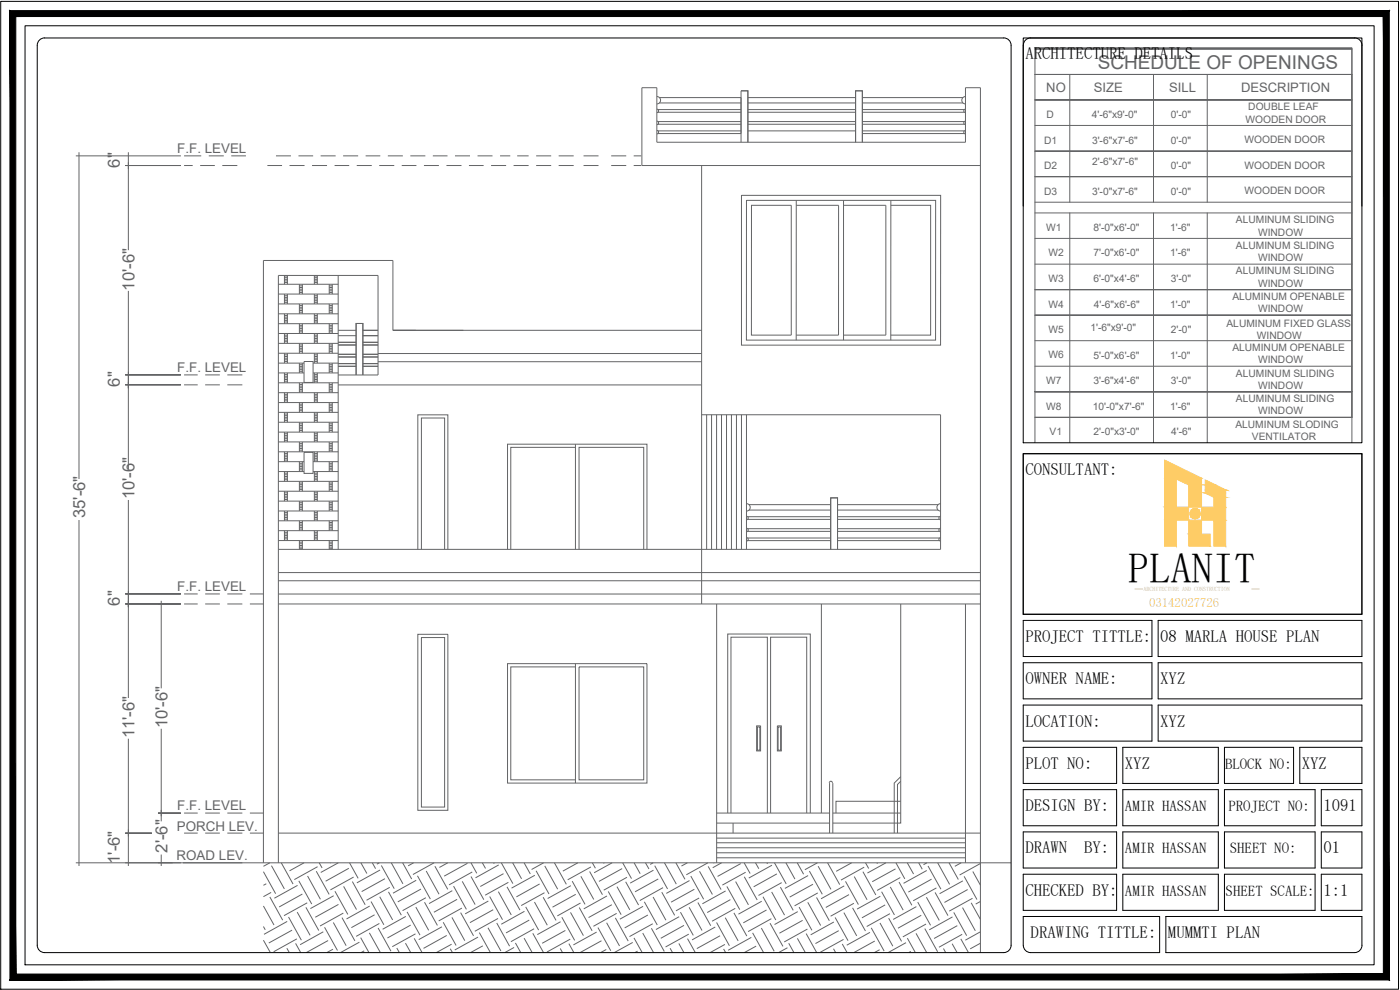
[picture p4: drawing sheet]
<svg xmlns="http://www.w3.org/2000/svg" width="420mm" height="297mm" viewBox="0 0 420 297" stroke-linecap="round" stroke-linejoin="round" font-family="sans-serif">
<!-- layer: PDF_text -->
<g fill="none" stroke="#636466" stroke-width=".3">
<path d="M197.1 29a1.11 1.11 0 0 1 1.1 1.1 1.11 1.11 0 0 1-1.1 1.1M197.1 32.8a.52 .52 0 0 1 .6 .5 .52 .52 0 0 1-.6 .5M197.1 36.4a.52 .52 0 0 1 .6 .5 .52 .52 0 0 1-.6 .5M197.1 39.1a.52 .52 0 0 1 .6 .6 .52 .52 0 0 1-.6 .5M197.5 32.9h24.9M197.5 33.7h24.9M197.5 36.5h24.9M197.5 37.3h24.9M197.5 39.3h24.9M197.9 29.3h24.5M197.9 30.9h24.5M224.5 29.3h32.3"/>
<path d="M224.5 30.9h32.3M224.5 32.9h32.3M224.5 33.7h32.3M224.5 36.5h32.3M224.5 37.3h32.3M224.5 39.3h32.3M258.8 29.3h30.2M258.8 30.9h30.2M258.8 32.9h30.6M258.8 33.7h30.6M258.8 36.5h30.6M258.8 37.3h30.6"/>
<path d="M258.8 39.3h30.6M289.8 29a1.11 1.11 0 0 0-1.2 1.1 1.11 1.11 0 0 0 1.2 1.1M289.8 32.8a.52 .52 0 0 0-.6 .5 .52 .52 0 0 0 .6 .5M289.8 36.4a.52 .52 0 0 0-.6 .5 .52 .52 0 0 0 .6 .5M289.8 39.1a.52 .52 0 0 0-.6 .6 .52 .52 0 0 0 .6 .5M22.8 46.8h31.5M23.7 45.7v98M37.5 49.7h16.8h-16.8M38.5 45.7v29.4M55.2 49.7h2.6M55.2 46.8h5.2M60.1 49.7h4.4"/>
<path d="M62.7 46.8h4.5M66.7 49.7h4.5M69.4 46.8h4.4M80.2 49.7h4.4M82.8 46.8h4.5M86.9 49.7h4.5M89.6 46.8h4.4M93.6 49.7h4.5M96.2 46.8h4.5M100.4 49.7h4.4M103 46.8h4.5M107.1 49.7h4.5"/>
<path d="M109.7 46.8h4.4M113.8 49.7h4.5M116.4 46.8h4.5M120.6 49.7h4.4M123.1 46.8h4.6M127.2 49.7h4.5M129.9 46.8h4.4M134 49.7h4.5M136.5 46.8h4.6M140.7 49.7h4.4M143.3 46.8h4.5M147.4 49.7h4.5"/>
<path d="M150.1 46.8h3M154.1 49.7h4.5M155.2 46.8h3.4M160.9 49.7h4.5M160.9 46.8h4.5M167.7 49.7h4.5M167.7 46.8h4.5M175.1 49.7h4.5M175.1 46.8h4.5M183.4 49.7h4.5M183.4 46.8h4.5M190.2 49.7h2.2"/>
<path d="M190.2 46.8h2.2M197.5 40.1h24.9M210.6 49.7v131.5M222.4 42.7v-15.5h2.1v15.5M222.5 58.6h59.8v45h-59.8zM256.8 42.7v-15.5h2v15.5M258.8 40.1h30.6M294.2 49.7h-101.6v-23.4h4.5v16.4h92.7v-16.4h4.4v259.5M224 60.1h56.8v42h-56.8zM225.5 61.6h12v38.9h-12zM239 61.6h12.7v38.9h-12.7M239 60.1v42"/>
<path d="M253.2 61.6h12.7v38.9h-12.7M253.2 60.1v42M267.4 61.6h11.9v38.9h-12M267.4 60.1l-.1 42M38.5 87.3v53.5M83.5 85.3h18M83.5 88.2h18M83.5 91.2h18M83.5 94.2h18M83.5 97.1h18M85.4 82.6v2.7M85.4 88.2v3"/>
<path d="M85.4 94.2v2.9M85.4 84.8h.9M85.4 90.7h.9M85.4 96.6h.9M85.4 84.3h.9M85.4 90.2h.9M85.4 96.1h.9M85.4 83.8h.9M85.4 89.7h.9M85.4 95.6h.9M85.4 83.3h.9M85.4 89.2h.9"/>
<path d="M85.4 95.2h.9M85.4 82.8h.9M85.4 88.7h.9M85.4 94.6h.9M86.3 82.6v2.7M86.3 88.2v3M86.3 94.2v2.9M89.9 85.3v2.9M89.9 91.2v3M89.9 97.1v3M89.9 87.7h.8M89.9 93.7h.8"/>
<path d="M89.9 99.6h.8M89.9 87.3h.8M89.9 93.2h.8M89.9 99.1h.8M89.9 86.8h.8M89.9 92.7h.8M89.9 98.6h.8M89.9 86.3h.8M89.9 92.2h.8M89.9 98.1h.8M89.9 85.8h.8M89.9 91.7h.8"/>
<path d="M89.9 97.6h.8M90.7 85.3v2.9M90.7 91.2v3M90.7 97.1v3M94.3 82.6v2.7M94.3 88.2v3M94.3 94.2v2.9M94.3 84.8h.9M94.3 90.7h.9M94.3 96.6h.9M94.3 84.3h.9M94.3 90.2h.9"/>
<path d="M94.3 96.1h.9M94.3 83.8h.9M94.3 89.7h.9M94.3 95.6h.9M94.3 83.3h.9M94.3 89.2h.9M94.3 95.2h.9M94.3 82.8h.9M94.3 88.7h.9M94.3 94.6h.9M95.2 82.6v2.7M95.2 88.2v3"/>
<path d="M95.2 94.2v2.9M98.8 85.3v2.9M98.8 91.2v3M98.8 97.1v3M98.8 87.7h.9M98.8 93.7h.9M98.8 99.6h.9M98.8 87.3h.9M98.8 93.2h.9M98.8 99.1h.9M98.8 86.8h.9M98.8 92.7h.9"/>
<path d="M98.8 98.6h.9M98.8 86.3h.9M98.8 92.2h.9M98.8 98.1h.9M98.8 85.8h.9M98.8 91.7h.9M98.8 97.6h.9M99.7 85.3v2.9M99.7 91.2v3M99.7 97.1v3M101.5 99.1h5.4M101.5 82.6v82.2"/>
<path d="M108.9 99.1h4.6M210.6 99.1h-92.7v-20.9h-38.8v180.7M37.5 115.5h16.8h-16.8M37.5 112.5h16.8h-16.8M55.2 115.5h4.1M55.2 112.5h4.1M61.6 115.5h4.4M61.6 112.5h4.4M68.2 115.5h4.5M68.2 112.5h4.5M83.5 100.1h18M83.5 103h18"/>
<path d="M83.5 106h18M83.5 109h7.7M83.5 111.9h7.7M83.5 114.9h18M83.5 117.8h18M85.4 100.1v2.9M85.4 106v3M85.4 111.9v3M85.4 117.8v3M85.4 102.5h.9M85.4 108.4h.9M85.4 114.4h.9"/>
<path d="M85.4 102.1h.9M85.4 108h.9M85.4 113.9h.9M85.4 119.8h.9M85.4 101.5h.9M85.4 107.5h.9M85.4 113.4h.9M85.4 119.3h.9M85.4 101.1h.9M85.4 107h.9M85.4 112.9h.9M85.4 118.8h.9"/>
<path d="M85.4 100.6h.9M85.4 106.5h.9M85.4 112.4h.9M85.4 118.3h.9M86.3 100.1v2.9M86.3 106v3M86.3 111.9v3M86.3 117.8v3M89.9 103v3M89.9 109v2.9M89.9 114.9v2.9M89.9 105.5h.8"/>
<path d="M89.9 111.4h.8M89.9 117.3h.8M89.9 105h.8M89.9 110.9h.8M89.9 116.8h.8M89.9 104.5h.8M89.9 110.4h.8M89.9 116.3h.8M89.9 104h.8M89.9 109.9h.8M89.9 115.9h.8M89.9 103.5h.8"/>
<path d="M89.9 109.4h.8M89.9 115.3h.8M90.7 103v3M90.7 109v2.9M90.7 114.9v2.9M91.2 108.5h2.8v6.3h-2.8zM94 109h7.5M94 111.9h7.5M94.3 100.1v2.9M94.3 106v3M94.3 111.9v3M94.3 117.8v3"/>
<path d="M94.3 102.5h.9M94.3 108.4h.9M94.3 114.4h.9M94.3 102.1h.9M94.3 108h.9M94.3 113.9h.9M94.3 119.8h.9M94.3 101.5h.9M94.3 107.5h.9M94.3 113.4h.9M94.3 119.3h.9M94.3 101.1h.9"/>
<path d="M94.3 107h.9M94.3 112.9h.9M94.3 118.8h.9M94.3 100.6h.9M94.3 106.5h.9M94.3 112.4h.9M94.3 118.3h.9M95.2 100.1v2.9M95.2 106v3M95.2 111.9v3M95.2 117.8v3M98.8 103v3"/>
<path d="M98.8 109v2.9M98.8 114.9v2.9M98.8 105.5h.9M98.8 111.4h.9M98.8 117.3h.9M98.8 105h.9M98.8 110.9h.9M98.8 116.8h.9M98.8 104.5h.9M98.8 110.4h.9M98.8 116.3h.9M98.8 104h.9"/>
<path d="M98.8 109.9h.9M98.8 115.9h.9M98.8 103.5h.9M98.8 109.4h.9M98.8 115.3h.9M99.7 103v3M99.7 109v2.9M99.7 114.9v2.9M101.5 109.9h5.4M101.5 103.5h5.4M101.5 112.5h12v-29.9h-30v176.3M101.5 115.5h109.1"/>
<path d="M101.5 100.7h5.4M101.5 102.7h5.4M101.5 106.3h5.4M101.5 107.1h5.4M101.5 109.1h5.4M106.9 112.5v-15.4h2v15.4M108.9 109.9h4.6M108.9 103.5h4.6M108.9 100.7h4.6M108.9 102.7h4.6M108.9 106.3h4.6M108.9 107.1h4.6"/>
<path d="M108.9 109.1h4.6M113.5 108.5h97.1M113.5 106.1h97.1M83.5 120.8h18M83.5 123.7h18M83.5 126.7h18M83.5 129.7h18M83.5 132.6h18M83.5 135.6h18M83.5 138.5h7.7M85.4 123.7v3M85.4 129.7v2.9"/>
<path d="M85.4 135.6v2.9M85.4 120.3h.9M85.4 126.2h.9M85.4 132.1h.9M85.4 138h.9M85.4 125.7h.9M85.4 131.6h.9M85.4 137.5h.9M85.4 125.2h.9M85.4 131.1h.9M85.4 137h.9M85.4 124.7h.9"/>
<path d="M85.4 130.6h.9M85.4 136.6h.9M85.4 124.2h.9M85.4 130.1h.9M85.4 136h.9M86.3 123.7v3M86.3 129.7v2.9M86.3 135.6v2.9M89.9 120.8v2.9M89.9 126.7v3M89.9 132.6v3M89.9 138.5v3"/>
<path d="M89.9 123.2h.8M89.9 129.1h.8M89.9 135.1h.8M89.9 122.8h.8M89.9 128.7h.8M89.9 134.6h.8M89.9 122.2h.8M89.9 128.2h.8M89.9 134.1h.8M89.9 121.8h.8M89.9 127.7h.8M89.9 133.6h.8"/>
<path d="M89.9 139.5h.8M89.9 121.3h.8M89.9 127.2h.8M89.9 133.1h.8M89.9 139h.8M90.7 120.8v2.9M90.7 126.7v3M90.7 132.6v3M90.7 138.5v3M91.2 135.7h2.8v6.3h-2.8zM94 138.5h7.5M94.3 123.7v3"/>
<path d="M94.3 129.7v2.9M94.3 135.6v2.9M94.3 120.3h.9M94.3 126.2h.9M94.3 132.1h.9M94.3 138h.9M94.3 125.7h.9M94.3 131.6h.9M94.3 137.5h.9M94.3 125.2h.9M94.3 131.1h.9M94.3 137h.9"/>
<path d="M94.3 124.7h.9M94.3 130.6h.9M94.3 136.6h.9M94.3 124.2h.9M94.3 130.1h.9M94.3 136h.9M95.2 123.7v3M95.2 129.7v2.9M95.2 135.6v2.9M98.8 120.8v2.9M98.8 126.7v3M98.8 132.6v3"/>
<path d="M98.8 138.5v3M98.8 123.2h.9M98.8 129.1h.9M98.8 135.1h.9M98.8 122.8h.9M98.8 128.7h.9M98.8 134.6h.9M98.8 122.2h.9M98.8 128.2h.9M98.8 134.1h.9M98.8 121.8h.9M98.8 127.7h.9"/>
<path d="M98.8 133.6h.9M98.8 139.5h.9M98.8 121.3h.9M98.8 127.2h.9M98.8 133.1h.9M98.8 139h.9M99.7 120.8v2.9M99.7 126.7v3M99.7 132.6v3M99.7 138.5v3M172.7 134.2h-19.4v30.6M172.7 133.3v31.5"/>
<path d="M210.6 124.4h71.7v40.4h-198.8M212.1 124.4v40.4M213.6 124.4v40.4M215.1 124.4v40.4M216.5 124.4v40.4M218 124.4v40.4M219.5 124.4v40.4M221 124.4v40.4M222.5 124.4v40.4M224 124.4v40.4M23.7 156v103.8M38.5 150v59.4"/>
<path d="M83.5 141.5h7.7M83.5 144.4h18M83.5 147.4h18M83.5 150.4h18M83.5 153.3h18M83.5 156.3h18M83.5 159.2h18M85.4 141.5v2.9M85.4 147.4v3M85.4 153.3v3M85.4 159.2v3M85.4 143.9h.9"/>
<path d="M85.4 149.9h.9M85.4 155.8h.9M85.4 143.5h.9M85.4 149.4h.9M85.4 155.3h.9M85.4 143h.9M85.4 148.9h.9M85.4 154.8h.9M85.4 142.5h.9M85.4 148.4h.9M85.4 154.3h.9M85.4 142h.9"/>
<path d="M85.4 147.9h.9M85.4 153.8h.9M85.4 159.7h.9M86.3 141.5v2.9M86.3 147.4v3M86.3 153.3v3M86.3 159.2v3M89.9 144.4v3M89.9 150.4v2.9M89.9 156.3v2.9M89.9 141h.8M89.9 146.9h.8"/>
<path d="M89.9 152.8h.8M89.9 158.7h.8M89.9 140.5h.8M89.9 146.4h.8M89.9 152.3h.8M89.9 158.2h.8M89.9 140h.8M89.9 145.9h.8M89.9 151.8h.8M89.9 157.7h.8M89.9 145.4h.8M89.9 151.3h.8"/>
<path d="M89.9 157.3h.8M89.9 144.9h.8M89.9 150.8h.8M89.9 156.8h.8M90.7 144.4v3M90.7 150.4v2.9M90.7 156.3v2.9M94 141.5h7.5M94.3 141.5v2.9M94.3 147.4v3M94.3 153.3v3M94.3 159.2v3"/>
<path d="M94.3 143.9h.9M94.3 149.9h.9M94.3 155.8h.9M94.3 143.5h.9M94.3 149.4h.9M94.3 155.3h.9M94.3 143h.9M94.3 148.9h.9M94.3 154.8h.9M94.3 142.5h.9M94.3 148.4h.9M94.3 154.3h.9"/>
<path d="M94.3 142h.9M94.3 147.9h.9M94.3 153.8h.9M94.3 159.7h.9M95.2 141.5v2.9M95.2 147.4v3M95.2 153.3v3M95.2 159.2v3M98.8 144.4v3M98.8 150.4v2.9M98.8 156.3v2.9M98.8 141h.9"/>
<path d="M98.8 146.9h.9M98.8 152.8h.9M98.8 158.7h.9M98.8 140.5h.9M98.8 146.4h.9M98.8 152.3h.9M98.8 158.2h.9M98.8 140h.9M98.8 145.9h.9M98.8 151.8h.9M98.8 157.7h.9M98.8 145.4h.9"/>
<path d="M98.8 151.3h.9M98.8 157.3h.9M98.8 144.9h.9M98.8 150.8h.9M98.8 156.8h.9M99.7 144.4v3M99.7 150.4v2.9M99.7 156.3v2.9M224 151.1a1.11 1.11 0 0 1 1.1 1.1 1.11 1.11 0 0 1-1.1 1.1M224 154.9a.52 .52 0 0 1 .6 .5 .52 .52 0 0 1-.6 .5M224 158.5a.52 .52 0 0 1 .6 .5 .52 .52 0 0 1-.6 .5M224.4 155h24.9"/>
<path d="M224.4 155.8h24.9M224.4 158.6h24.9M224.4 159.4h24.9M224.8 151.4h24.5M224.8 153h24.5M251.4 151.4h30.1M251.4 153h30.1M251.4 155h30.5M251.4 155.8h30.5M251.4 158.6h30.5M251.4 159.4h30.5M282.3 151.1a1.11 1.11 0 0 0-1.1 1.1 1.11 1.11 0 0 0 1.1 1.1"/>
<path d="M282.3 154.9a.52 .52 0 0 0-.5 .5 .52 .52 0 0 0 .5 .5M282.3 158.5a.52 .52 0 0 0-.5 .5 .52 .52 0 0 0 .5 .5M37.5 178.2h16.8h-16.8M55.2 178.2h4.1M61.6 178.2h4.4M68.2 178.2h4.5M75 178.2h4.1M83.5 162.2h18M83.5 178.2h210.7M83.5 174.3h210.7M83.5 171.8h210.7M85.4 161.7h.9"/>
<path d="M85.4 161.2h.9M85.4 160.7h.9M85.4 160.2h.9M89.9 162.2v2.6M89.9 164.6h.8M89.9 164.2h.8M89.9 163.7h.8M89.9 163.2h.8M89.9 162.7h.8M90.7 162.2v2.6M94.3 161.7h.9M94.3 161.2h.9"/>
<path d="M94.3 160.7h.9M94.3 160.2h.9M98.8 162.2v2.6M98.8 164.6h.9M98.8 164.2h.9M98.8 163.7h.9M98.8 163.2h.9M98.8 162.7h.9M99.7 162.2v2.6M125.4 164.8v-40.3h9v40.3M126.5 164.8v-39.4h6.9v39.4M152.3 164.8v-31.5h41.9v31.5"/>
<path d="M173.8 164.8v-30.6h19.4v30.6M224 161.3a.52 .52 0 0 1 .6 .5 .52 .52 0 0 1-.6 .5M224.4 162.2h24.9M224.4 161.4h24.9M249.3 164.8v-15.4h2.1v15.4M251.4 162.2h30.5M251.4 161.4h30.5M282.3 161.3a.52 .52 0 0 0-.5 .5 .52 .52 0 0 0 .5 .5M37.5 181.2h16.8h-16.8M47.4 181.2h6.9M48.4 180.3v26.2M55.2 181.2h4.1"/>
<path d="M61.6 181.2h4.4M68.2 181.2h4.5M75 181.2h4.1M83.5 181.2h210.7M125.4 190.3h9v52.8h-9zM126.5 191.3h6.9v50.9h-6.9zM152.3 199.1h41.9v35.9h-41.9zM172.7 199.1v35.9M215.1 181.2v77.7M246.5 181.2v62.8M270.3 181.2v65.8h-20.4M289.8 181.2v77.7"/>
<path d="M48.4 218.7v27.7M172.7 200.1h-19.4v33.9h19.4M173.8 200.1h19.4v33.9h-19.4zM227.1 217.8h1.2v7.5h-1.2zM227.3 218.1h.7v7h-.7zM233.3 217.8h1.2v7.5h-1.2zM233.5 218.1h.8v7h-.8zM38.5 221.6v38.2M248.9 234.9a.48 .48 0 0 1 .5-.5 .48 .48 0 0 1 .4 .5M249 235v15M249.9 235v15M270.3 233l-1.9 2v15"/>
<path d="M270.3 234.4l-1 1v14.6M22.8 258.9h280.6M37.5 250h8.1h-8.1M47.4 244h6.9h-6.9M48.4 256.4v3.4M55.2 244h4.1M55.2 250h4.1M61.6 244h4.4M61.6 250h4.4M68.2 244h4.5M68.2 250h4.5M75 244h4.1"/>
<path d="M75 250h4.1M81 258.9l-1.9 1M81.5 259.7l3.8 7M83.5 250h210.7M84.4 258.9l3.5 6.3M91.2 258.9l-4.3 2.4M95.8 258.9l.9 1.5M99.2 258.9l.1 .1M101.5 258.9l-5.2 2.9M104.9 258.9l2.6 4.6M108.3 258.9l1.8 3.2M111.7 258.9l1 1.7"/>
<path d="M113.9 258.9l-.8 .4M114.4 259.7l3.9 6.9M117.4 258.9l3.5 6.3M120.8 258.9l2.7 4.8M124.1 258.9l-1.6 .9M130.3 258.9l-6.4 3.5M130.5 259.9l3.9 7M132.2 258.9h.1M134.4 258.9l-2.5 1.4M140.3 259l-7 3.9M141.4 258.9l1.7 3.1M144.8 258.9l.9 1.7"/>
<path d="M148.2 258.9l.1 .2M149.7 259.5l-7 3.9M150.5 258.9l3.4 6.2M153.9 258.9l2.6 4.8M157.3 258.9l1.9 3.3M163.2 258.9l-3.7 2M163.5 259.8l3.9 7M166.4 258.9l3.6 6.4M173.4 258.9l-4.5 2.5M177.8 258.9l.9 1.6M181.2 258.9l.1 .2M183.7 258.9l-5.4 3"/>
<path d="M186.9 258.9l2.6 4.7M190.3 258.9l1.8 3.3M193.7 258.9l1.1 1.8M196 258.9l-.9 .5M196.5 259.7l3.8 7M199.4 258.9l3.6 6.4M202.8 258.9l2.8 4.9M206.3 258.9l-1.8 .9M212.4 258.9l-6.4 3.6M212.5 260l3.9 6.9M214.2 258.9l.1 .1M215.1 244h33.9"/>
<path d="M215.1 247h33.9M215.1 257.4h74.6M215.1 255.9h74.6M215.1 254.4h74.6M215.1 252.9h74.6M215.1 251.5h74.6M216.6 258.9l-2.7 1.5M218.4 244v-53.8h24.8v53.8M219.4 244v-52.8h10.9v52.8M220 247v3M222.3 259.1l-7 3.9M223.3 258.9l1.8 3.2"/>
<path d="M226.7 258.9l1 1.8M230.2 258.9l.1 .3M231.3 244v-52.8h10.8v52.8M231.7 259.6l-7 3.8M232.4 258.9l3.5 6.3M235.9 258.9l2.7 4.9M239.3 258.9l1.9 3.4M245.3 258.9l-3.7 2M245.5 259.9l3.9 7M248.4 258.9l3.6 6.5M249.9 244h20.4M255.6 258.9l-4.6 2.5"/>
<path d="M259.8 258.9l.9 1.7M263.2 258.9l.1 .2M265.9 258.9l-5.6 3M268.9 258.9l2.6 4.8M270.3 240.4h-19.4v3.6M272.3 258.9l1.9 3.3M275.7 258.9l1.1 1.9M278.2 258.9l-1 .5M278.5 259.8l3.9 7M281.4 258.9l3.6 6.5M284.8 258.9l2.8 5M288.5 258.9l-1.9 1"/>
<path d="M294.2 259.1l-6.2 3.4M79.1 278l.5 1M79.1 261.5l3.6 6.6M79.1 271.8l3.1 5.7M79.9 265.2l-.8 .4M81 269.1l3.8 7M81.4 267.8l-2.3 1.2M86.2 276.5l-7 3.8M86.6 275.1l3.8 7M87.7 279.1l-7 3.8M89.2 273.7l3.9 6.9M89.3 265.6l-7 3.9"/>
<path d="M89.7 264.3l3.9 7M90.7 268.3l-6.9 3.8M91.8 272.2l3.9 7M92.2 270.9l-7 3.8M92.3 262.8l3.9 7M94.9 261.4l3.9 7M95.3 260l-7 3.9M97 279.6l-6.9 3.8M97.4 278.2l3.9 7M100 276.8l3.9 6.9M100.1 268.8l-6.9 3.8M100.5 267.4l3.9 7"/>
<path d="M101.6 271.4l-7 3.8M102.6 275.3l3.9 7M103 274l-6.9 3.8M103.1 265.9l3.9 7M104.7 260.5l-7 3.9M105.7 264.5l3.9 7M106.1 263.2l-6.9 3.8M110.8 279.9l3.4 5.9M111 271.9l-7 3.8M111.4 270.5l3.8 7M112.4 274.5l-6.9 3.8M113.5 278.4l3.8 7"/>
<path d="M113.9 277.1l-7 3.9M114 269.1l3.8 6.9M114.1 261l-7 3.9M115.5 263.6l-7 3.9M116.6 267.6l3.8 7M117 266.2l-7 3.9M121.8 275l-7 3.8M122.2 273.6l3.8 7M123.3 277.6l-7 3.8M124.8 272.2l3.9 6.9M124.9 264.1l-7 3.9M125.3 262.8l3.9 7"/>
<path d="M126.3 266.7l-6.9 3.9M127.4 270.7l3.9 7M127.8 269.4l-7 3.8M127.9 261.3l3.9 7M132.6 278.1l-6.9 3.8M133 276.7l3.9 7M135.6 275.3l3.9 6.9M135.7 267.2l-6.9 3.9M136.1 265.9l3.9 6.9M137.2 269.8l-7 3.9M138.2 273.8l3.9 7M138.6 272.5l-6.9 3.8"/>
<path d="M138.7 264.4l3.9 7M141.4 263l3.8 6.9M141.7 261.6l-6.9 3.9M143.8 279.8l3.4 6M146.5 278.4l3.8 6.9M146.6 270.3l-7 3.9M147 269l3.8 7M148 273l-7 3.8M149.1 276.9l3.8 7M149.5 275.6l-7 3.8M149.6 267.5l3.8 7M151.1 262.1l-7 3.9"/>
<path d="M152.2 266.1l3.8 7M152.6 264.7l-7 3.9M157.4 273.4l-7 3.9M157.8 272.1l3.8 7M158.8 276.1l-6.9 3.8M160.3 278.7l-7 3.8M160.4 270.6l3.9 7M160.5 262.6l-7 3.9M160.9 261.3l3.9 6.9M161.9 265.2l-6.9 3.9M163 269.2l3.9 7M163.4 267.9l-7 3.8"/>
<path d="M168.2 276.5l-7 3.9M168.6 275.2l3.9 7M169.7 279.2l-7 3.8M171.2 273.8l3.9 6.9M171.3 265.7l-6.9 3.9M171.7 264.4l3.9 6.9M172.8 268.3l-7 3.9M173.8 272.3l3.9 7M174.2 270.9l-6.9 3.9M174.3 262.9l3.9 7M177 261.5l3.8 6.9M177.3 260.1l-6.9 3.9"/>
<path d="M179 279.7l-6.9 3.8M179.5 278.3l3.8 7M182.1 276.9l3.8 6.9M182.2 268.8l-7 3.9M182.5 267.5l3.9 6.9M183.6 271.4l-7 3.9M184.7 275.4l3.8 7M185.1 274.1l-7 3.8M185.2 266l3.8 7M186.7 260.6l-7 3.9M187.8 264.6l3.8 7M188.2 263.2l-7 3.9"/>
<path d="M192.9 280l3.2 5.8M193 271.9l-7 3.9M193.4 270.6l3.9 6.9M194.4 274.5l-6.9 3.9M195.5 278.5l3.9 7M195.9 277.2l-7 3.8M196 269.1l3.9 7M196.1 261.1l-7 3.9M197.5 263.7l-6.9 3.9M198.6 267.7l3.9 6.9M199 266.3l-7 3.9M203.8 275l-7 3.9"/>
<path d="M204.2 273.7l3.9 7M205.3 277.7l-7 3.8M206.8 272.2l3.9 7M206.9 264.2l-6.9 3.9M207.3 262.9l3.9 6.9M208.4 266.8l-7 3.9M209.4 270.8l3.9 7M209.8 269.4l-6.9 3.9M209.9 261.4l3.9 7M214.7 278.1l-7 3.9M215.1 276.8l3.8 7M217.7 275.3l3.8 7"/>
<path d="M217.8 267.3l-7 3.9M218.1 266l3.9 6.9M219.2 269.9l-7 3.9M220.3 273.9l3.8 7M220.7 272.5l-7 3.9M220.8 264.5l3.8 7M223.4 263.1l3.8 6.9M223.8 261.7l-7 3.9M225.9 279.9l3.3 5.9M228.5 278.5l3.8 6.9M228.6 270.4l-7 3.9M229 269.1l3.8 6.9"/>
<path d="M230 273l-6.9 3.9M231.1 277l3.9 7M231.5 275.6l-7 3.9M231.6 267.6l3.9 7M233.2 262.2l-7 3.9M234.2 266.2l3.9 6.9M234.6 264.8l-7 3.9M239.4 273.5l-6.9 3.9M239.8 272.2l3.9 6.9M240.9 276.1l-7 3.9M242.3 278.8l-6.9 3.8M242.4 270.7l3.9 7"/>
<path d="M242.5 262.7l-6.9 3.9M242.9 261.4l3.9 6.9M244 265.3l-7 3.9M245 269.3l3.9 7M245.4 267.9l-6.9 3.9M250.3 276.6l-7 3.9M250.6 275.3l3.9 6.9M251.7 279.2l-7 3.9M253.3 273.8l3.8 7M253.4 265.8l-7 3.9M253.7 264.4l3.9 7M254.8 268.4l-7 3.9"/>
<path d="M255.9 272.4l3.8 6.9M256.3 271l-7 3.9M256.4 263l3.8 7M259 261.5l3.8 7M259.4 260.2l-7 3.9M261.1 279.7l-7 3.9M261.5 278.4l3.8 7M264.1 276.9l3.8 7M264.2 268.9l-7 3.9M264.6 267.6l3.8 6.9M265.6 271.5l-6.9 3.9M266.7 275.5l3.9 7"/>
<path d="M267.1 274.1l-7 3.9M267.2 266.1l3.9 7M268.8 260.7l-7 3.8M269.8 264.7l3.9 6.9M270.2 263.3l-7 3.9M275 272l-6.9 3.9M275.4 270.7l3.9 6.9M276.5 274.6l-7 3.9M277.5 278.6l3.9 7M277.9 277.2l-6.9 3.9M278 269.2l3.9 7M278.1 261.2l-6.9 3.8"/>
<path d="M279.6 263.8l-7 3.9M280.6 267.8l3.9 6.9M281 266.4l-6.9 3.9M285.9 275.1l-7 3.9M286.2 273.8l3.9 6.9M287.3 277.7l-7 3.9M288.9 272.3l3.8 7M289 264.3l-7 3.8M289.3 262.9l3.9 7M290.4 266.9l-7 3.9M291.5 270.9l2.7 5M291.9 269.5l-7 3.9"/>
<path d="M292 261.5l2.2 4.1M294.2 270.5l-1.4 .8M294.2 279.6l-4.5 2.5M79.1 282.1l2 3.7M86.1 284.5l.7 1.3M88.7 283l1.5 2.8M89.1 281.7l-7 3.9M98.5 282.2l-6.6 3.6M99.9 284.8l-1.8 1M107.9 282.7l-5.7 3.1M108.2 281.3l2.5 4.5M109.3 285.3l-.9 .5"/>
<path d="M118.7 285.8h.1M119.1 284.4l.7 1.4M121.7 283l1.6 2.8M124.3 281.5l2.4 4.3M124.7 280.2l-7 3.8M134.1 280.7l-7 3.9M135.1 284.7l.7 1.1M135.5 283.3l-4.5 2.5M143.5 281.2l-7 3.8M144.9 283.8l-3.7 2M154.3 284.3l-2.8 1.5M154.7 282.9l1.6 2.9"/>
<path d="M157.3 281.5l2.4 4.3M159.9 280l3.2 5.8M168.1 284.6l.7 1.2M170.7 283.1l1.5 2.7M171.1 281.8l-7 3.9M180.5 282.3l-6.4 3.5M181.9 284.9l-1.6 .9M189.9 282.8l-5.5 3M190.3 281.4l2.4 4.4M191.3 285.4l-.7 .4M201.1 284.5l.7 1.3M203.7 283.1l1.5 2.7"/>
<path d="M206.3 281.6l2.4 4.2M206.7 280.3l-7 3.8M216.1 280.8l-7 3.8M217.2 284.7l.6 1.1M217.6 283.4l-4.5 2.4M225.5 281.2l-7 3.9M226.9 283.9l-3.5 1.9M236.3 284.4l-2.6 1.4M236.7 283l1.6 2.8M239.3 281.5l2.4 4.3M241.9 280.1l3.2 5.7M250.1 284.7l.7 1.1"/>
<path d="M252.8 283.2l1.4 2.6M253.2 281.9l-7 3.8M262.5 282.3l-6.2 3.5M264 285l-1.6 .8M271.9 282.8l-5.3 3M272.3 281.5l2.4 4.3M273.4 285.5l-.7 .3M274.9 280l3.2 5.8M283.1 284.6l.7 1.2M285.7 283.2l1.5 2.6M288.4 281.7l2.2 4.1M288.8 280.3l-7 3.9"/>
<path d="M294.2 283l-3 1.7"/>
</g>
<!-- layer: 0 -->
<g fill="#fecc66" stroke="#fecc66" stroke-width=".3">
<path d="M349.5 138l11.1 5.5h-11.1z"/>
<path d="M361.7 144l3.1 1.5h-3.1z"/>
<path d="M349.5 143.5l11.1 .2v-.2zM349.5 143.5l11.1 .2h-11.1z"/>
<path d="M353 143.7l7.6 1.8v-1.8zM353 143.7l7.6 1.8h-3.9z"/>
<path d="M361.7 145.5l6.1 1.5-3-1.5zM361.7 145.5l6.1 1.5h-6.1z"/>
<path d="M361.7 147l6.1 1v-1zM361.7 147l6.1 1h-6.1z"/>
<path d="M361.7 148l6.1 1.2v-1.2zM361.7 148l6.1 1.2h-3.5z"/>
<path d="M364.3 149.2l3.5 3v-3zM364.3 149.2l3.5 3h-3.5z"/>
<path d="M356.7 145.5l3.9 6.7v-6.7zM356.7 145.5l3.9 6.7h-3.9z"/>
<path d="M349.5 143.7l3.5 8.5v-8.5zM349.5 143.7l3.5 8.5h-3.5z"/>
<path d="M358.5 152.6h.6zM358.2 152.6h.9z"/>
<path d="M358.2 152.6l1.1 .1zM358 152.7h1.3z"/>
<path d="M358 152.7l1.6 .2zM357.7 152.9h1.9z"/>
<path d="M357.7 152.9l2.1 .2-.2-.2zM357.7 152.9l2.1 .2h-2.3z"/>
<path d="M357.5 153.1l2.5 .2-.2-.2zM357.5 153.1l2.5 .2h-2.6z"/>
<path d="M357.4 153.3l2.7 .3-.1-.3zM357.4 153.3l2.7 .3h-2.8z"/>
<path d="M357.3 153.6l2.9 .2-.1-.2zM357.3 153.6l2.9 .2h-3z"/>
<path d="M357.2 153.8l3 .3v-.3zM357.2 153.8l3 .3h-3.1z"/>
<path d="M357.1 154.1l3.1 .3v-.3zM357.1 154.1l3.1 .3h-3z"/>
<path d="M357.2 154.4l2.9 .3 .1-.3zM357.2 154.4l2.9 .3h-2.8z"/>
<path d="M357.3 154.7l2.7 .2 .1-.2zM357.3 154.7l2.7 .2h-2.6z"/>
<path d="M357.4 154.9l2.4 .2 .2-.2zM357.4 154.9l2.4 .2h-2.3z"/>
<path d="M357.5 155.1l2.1 .2 .2-.2zM357.5 155.1l2.1 .2h-1.9z"/>
<path d="M357.7 155.3h1.9zM357.7 155.3l1.6 .2z"/>
<path d="M358 155.5h1.3zM358 155.5l1.1 .1z"/>
<path d="M358.2 155.6h.9zM358.2 155.6h.6z"/>
<path d="M360.6 152.2l7.2 3.8v-3.8zM360.6 152.2l7.2 3.8h-7.2z"/>
<path d="M349.5 152.2l7.2 3.8v-3.8zM349.5 152.2l7.2 3.8h-7.2z"/>
<path d="M356.7 156l3.9 4.3v-4.3zM356.7 156l3.9 4.3h-3.9z"/>
<path d="M364.3 156l3.5 7.8v-7.8zM364.3 156l3.5 7.8h-3.5z"/>
<path d="M356.7 160.3l6.5 3.5v-3.5zM356.7 160.3l6.5 3.5h-6.5z"/>
<path d="M349.5 156l3.5 7.8v-7.8zM349.5 156l3.5 7.8h-3.5z"/>
</g>
<path d="M340.6 176.7h2.2M375.7 176.7h2.2" fill="none" stroke="#fecc66" stroke-width=".3"/>
<!-- layer: PDF_MISC -->
<g fill="none" stroke="#636466" stroke-width=".3">
<path d="M310.6 14.7h95.1h-95.1M405.7 14.7v118.1M310.6 30h95.1h-95.1M310.6 22.3h95.1h-95.1M310.6 30h95.1M310.6 37.6h95.1M321.1 22.3v38.4M346.2 22.3v38.4M362.3 22.3v38.4M310.6 53h95.1h-95.1M310.6 45.3h95.1h-95.1M310.6 60.7h95.1"/>
<path d="M310.6 71.5h95.1M310.6 63.9h95.1M310.6 79.3h95.1M321.1 63.9v68.9M346.2 63.9v68.9M362.3 63.9v68.9M310.6 94.6h95.1h-95.1M310.6 86.9h95.1h-95.1M310.6 117.5h95.1h-95.1M310.6 117.5h95.1M310.6 102.2h95.1M310.6 109.9h95.1"/>
<path d="M310.6 125.2h95.1"/>
</g>
<!-- layer: PDF_border -->
<path d="M310.6 125.3h95.1v-111h-95.1v118.5" fill="none" stroke="#636466" stroke-width=".3"/>
<!-- layer: 0 -->
<g fill="none" stroke="#000" stroke-width=".3">
<path d="M.2 .4h419.5v296.4h-419.5zM7.5 7.7h404.9v281.8h-404.9zM11.8 12l1-.5 .6-.1h287.8a2.21 2.21 0 0 1 2.2 2.2v270a2.21 2.21 0 0 1-2.2 2.2h-287.8a2.21 2.21 0 0 1-2.2-2.2v-270l.1-.6zM307.1 11.4h101.6v121.4h-101.6zM307.1 61.8v-48.2a2.18 2.18 0 0 1 2.2-2.2h97.2a2.21 2.21 0 0 1 2.2 2.2v48.2M307.1 136.1h101.6v48.2h-101.6zM307.1 186.1h38.6v10.9h-38.6zM307.1 198.8h38.6v10.9h-38.6zM347.6 186.1h61.1v10.9h-61.1zM347.6 198.8h61.1v10.9h-61.1zM307.1 211.5h38.6v10.9h-38.6zM347.6 211.5h61.1v10.9h-61.1z"/>
<path d="M307.1 224.2h28v10.9h-28zM307.1 236.9h28v10.9h-28zM337 236.9h28.6v10.9h-28.6zM337 224.2h28.6v10.9h-28.6zM367.5 236.9h27.2v10.9h-27.2zM367.5 224.2h20.7v10.9h-20.7zM390.1 224.2h18.6v10.9h-18.6zM396.5 236.9h12.2v10.9h-12.2zM307.1 249.6h28v10.8h-28zM337 249.6h28.6v10.8h-28.6zM367.5 249.6h27.2v10.8h-27.2zM396.5 249.6h12.2v10.8h-12.2z"/>
<path d="M307.1 275h40.9v10.8h-38.7a2.21 2.21 0 0 1-2.2-2.2zM307.1 262.3h28v10.8h-28zM337 262.3h28.6v10.8h-28.6zM349.9 275h58.8v8.6a2.21 2.21 0 0 1-2.2 2.2h-56.6zM367.5 262.3h27.2v10.8h-27.2zM396.5 262.3h12.2v10.8h-12.2z"/>
</g>
<path d="M4.7 292.3l-1.7 1.7 412.2-1.7zM3 294l412.2-1.7 1.7 1.7zM415.2 5v287.3l1.7 1.7zM415.2 5l1.7-1.8v290.8zM4.7 5h410.5l1.7-1.8zM3 3.2h413.9l-412.2 1.8zM3 3.2l1.7 289.1v-287.3zM3 3.2l1.7 289.1-1.7 1.7z" fill="#000" stroke="#000" stroke-width=".3"/>
<text font-size="12.8" x="338.5" y="174.9">PLANIT</text>
<text font-size="5.7" fill="#636466" x="329.5" y="20.8">SCHEDULE OF OPENINGS</text>
<g font-size="5">
<text x="307.7" y="17.9">ARCHITECTURE DETAILS</text>
<text x="307.7" y="142.6">CONSULTANT:</text>
<text x="307.7" y="192.6">PROJECT TITTLE:</text>
<text x="348.2" y="192.6">08 MARLA HOUSE PLAN</text>
<text x="307.7" y="205.3">OWNER NAME:</text>
<text x="348.2" y="205.3">XYZ</text>
<text x="307.7" y="218">LOCATION:</text>
<text x="348.2" y="218">XYZ</text>
<text x="307.7" y="230.7">PLOT NO:</text>
<text x="337.6" y="230.7">XYZ</text>
<text x="390.7" y="230.7">XYZ</text>
<text x="307.7" y="243.4">DESIGN BY:</text>
<text x="397.2" y="243.4">1091</text>
<text x="307.7" y="256.1">DRAWN</text>
<text x="325.3" y="256.1">BY:</text>
<text x="397.2" y="256.1">01</text>
<text x="307.7" y="268.8">CHECKED BY:</text>
<text x="397.2" y="268.8">1:1</text>
<text x="309.3" y="281.4">DRAWING TITTLE:</text>
<text x="350.5" y="281.4">MUMMTI PLAN</text>
</g>
<g font-size="5" fill="#636466">
<text x="36" y="50.3" transform="rotate(-90 36 50.3)">6&quot;</text>
<text x="40.3" y="87.2" transform="rotate(-90 40.3 87.2)">10'-6&quot;</text>
<text x="36" y="116" transform="rotate(-90 36 116)">6&quot;</text>
<text x="40.3" y="149.8" transform="rotate(-90 40.3 149.8)">10'-6&quot;</text>
<text x="25.5" y="155.5" transform="rotate(-90 25.5 155.5)">35'-6&quot;</text>
<text x="36" y="181.7" transform="rotate(-90 36 181.7)">6&quot;</text>
<text x="40.3" y="221.6" transform="rotate(-90 40.3 221.6)">11'-6&quot;</text>
<text x="50.2" y="218.6" transform="rotate(-90 50.2 218.6)">10'-6&quot;</text>
<text x="50.2" y="255.8" transform="rotate(-90 50.2 255.8)">2'-6&quot;</text>
<text x="36" y="259.2" transform="rotate(-90 36 259.2)">1'-6&quot;</text>
</g>
<g font-size="4.5">
<text x="367.6" y="230.7">BLOCK NO:</text>
<text x="337.6" y="243.4">AMIR HASSAN</text>
<text x="368.7" y="243.3">PROJECT NO:</text>
<text x="337.6" y="256.1">AMIR HASSAN</text>
<text x="369.1" y="256.1">SHEET NO:</text>
<text x="337.6" y="268.8">AMIR HASSAN</text>
<text x="367.8" y="268.8">SHEET SCALE:</text>
</g>
<g font-size="4" fill="#636466">
<text x="53.2" y="45.9">F.F. LEVEL</text>
<text x="53.2" y="111.7">F.F. LEVEL</text>
<text x="53.2" y="177.5">F.F. LEVEL</text>
<text x="53.2" y="243.1">F.F. LEVEL</text>
<text x="53.1" y="249.2">PORCH LEV.</text>
<text x="53" y="257.9">ROAD LEV.</text>
</g>
<g font-size="3.9" fill="#636466">
<text x="314" y="27.7">NO</text>
<text x="328.3" y="27.7">SIZE</text>
<text x="350.9" y="27.7">SILL</text>
<text x="372.4" y="27.7">DESCRIPTION</text>
</g>
<text font-size="3.8" fill="#fecc66" x="344.8" y="182.1">03142027726</text>
<g font-size="3.1" fill="#636466">
<text x="314.1" y="35.4">D</text>
<text x="327.6" y="35.4">4'-6&quot;x9'-0&quot;</text>
<text x="351.4" y="35.4">0'-0&quot;</text>
<text x="374.6" y="33.1">DOUBLE LEAF</text>
<text x="373.8" y="36.8">WOODEN DOOR</text>
<text x="313.4" y="43.1">D1</text>
<text x="327.7" y="43.1">3'-6&quot;x7'-6&quot;</text>
<text x="351.4" y="43.1">0'-0&quot;</text>
<text x="373.5" y="43">WOODEN DOOR</text>
<text x="313.4" y="50.7">D2</text>
<text x="327.8" y="49.5">2'-6&quot;x7'-6&quot;</text>
<text x="351.4" y="50.7">0'-0&quot;</text>
<text x="373.5" y="50.6">WOODEN DOOR</text>
<text x="313.4" y="58.4">D3</text>
<text x="327.7" y="58.4">3'-0&quot;x7'-6&quot;</text>
<text x="351.4" y="58.4">0'-0&quot;</text>
<text x="373.5" y="58.3">WOODEN DOOR</text>
<text x="314" y="69.3">W1</text>
<text x="328.2" y="69.3">8'-0&quot;x6'-0&quot;</text>
<text x="351.2" y="69.3">1'-6&quot;</text>
<text x="370.9" y="67">ALUMINUM SLIDING</text>
<text x="377.6" y="70.7">WINDOW</text>
<text x="314.6" y="76.9">W2</text>
<text x="328.2" y="76.9">7'-0&quot;x6'-0&quot;</text>
<text x="351.2" y="76.9">1'-6&quot;</text>
<text x="370.9" y="74.6">ALUMINUM SLIDING</text>
<text x="370.9" y="82.3">ALUMINUM SLIDING</text>
<text x="377.6" y="78.3">WINDOW</text>
<text x="314.6" y="84.6">W3</text>
<text x="328.2" y="84.6">6'-0&quot;x4'-6&quot;</text>
<text x="351.4" y="84.6">3'-0&quot;</text>
<text x="369.8" y="89.9">ALUMINUM OPENABLE</text>
<text x="377.6" y="86">WINDOW</text>
<text x="314.6" y="92.3">W4</text>
<text x="328.3" y="92.3">4'-6&quot;x6'-6&quot;</text>
<text x="351.2" y="92.3">1'-0&quot;</text>
<text x="377.6" y="93.6">WINDOW</text>
<text x="314.6" y="99.9">W5</text>
<text x="327.2" y="99.4">1'-6&quot;x9'-0&quot;</text>
<text x="351.4" y="99.9">2'-0&quot;</text>
<text x="368.1" y="98">ALUMINUM FIXED GLASS</text>
<text x="377.2" y="101.7">WINDOW</text>
<text x="314.6" y="107.6">W6</text>
<text x="328.2" y="107.6">5'-0&quot;x6'-6&quot;</text>
<text x="351.2" y="107.6">1'-0&quot;</text>
<text x="369.8" y="105.2">ALUMINUM OPENABLE</text>
<text x="370.9" y="113">ALUMINUM SLIDING</text>
<text x="377.6" y="109">WINDOW</text>
<text x="314" y="115.3">W7</text>
<text x="328.2" y="115.3">3'-6&quot;x4'-6&quot;</text>
<text x="351.4" y="115.3">3'-0&quot;</text>
<text x="377.6" y="116.7">WINDOW</text>
<text x="314" y="122.9">W8</text>
<text x="328" y="123">10'-0&quot;x7'-6&quot;</text>
<text x="351.2" y="123">1'-6&quot;</text>
<text x="370.9" y="120.6">ALUMINUM SLIDING</text>
<text x="377.6" y="124.3">WINDOW</text>
<text x="315" y="130.6">V1</text>
<text x="328.2" y="130.6">2'-0&quot;x3'-0&quot;</text>
<text x="351.5" y="130.6">4'-6&quot;</text>
<text x="370.8" y="128.3">ALUMINUM SLODING</text>
<text x="375.7" y="132">VENTILATOR</text>
</g>
<text font-size="1.8" fill="#fecc66" x="343.2" y="177.3">ARCHITECTURE AND CONSTRUCTION</text>
</svg>
